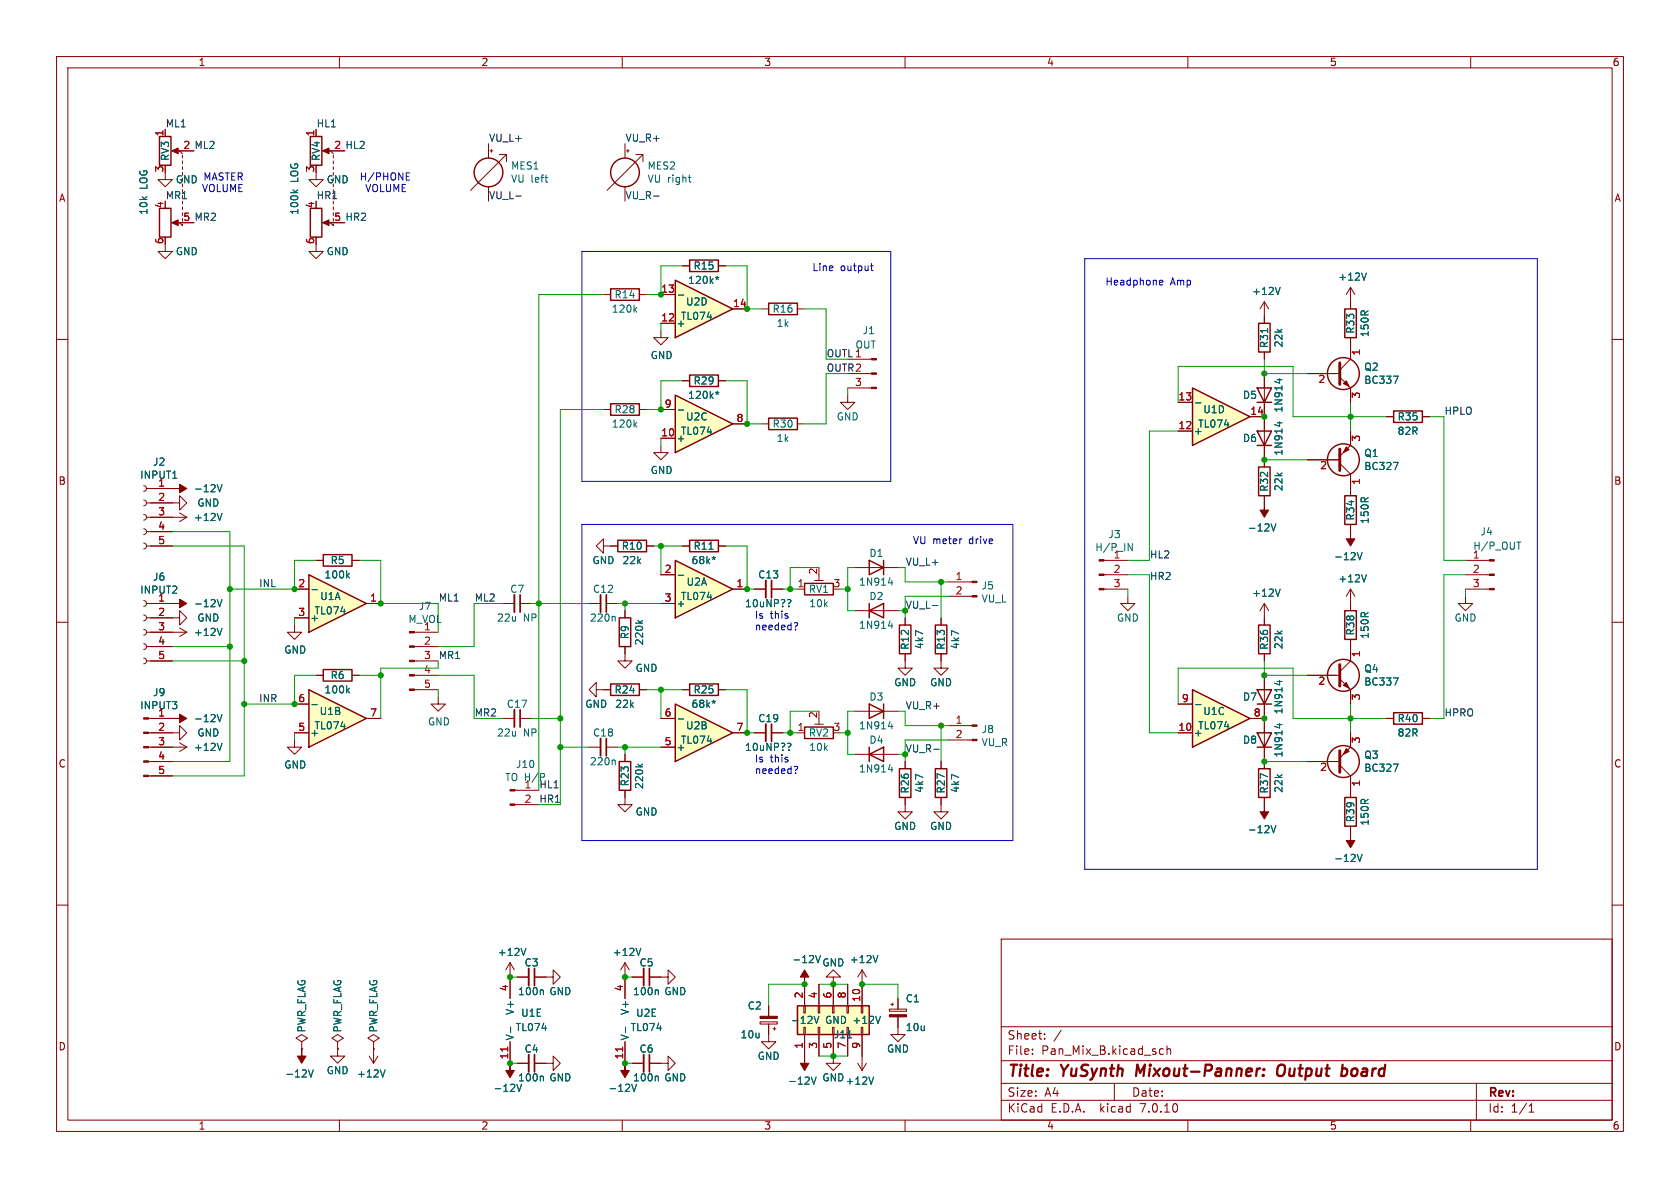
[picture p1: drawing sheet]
<svg xmlns="http://www.w3.org/2000/svg" width="297mm" height="210mm" viewBox="0 0 297 210" stroke-linecap="round" stroke-linejoin="round" font-family="sans-serif">
<g fill="none" stroke="#840000" stroke-width=".18">
<path d="M10 10h277v190h-277zM12 12h273v186h-273zM60 10v2M110 10v2M160 10v2M210 10v2M260 10v2M86.4 25.4v2.5M86.4 33v2.6M86.6 26.7h.5M86.9 26.4v.5M88.3 27.3h1.2v1.3"/>
<path d="M89.5 27.3l-6.3 6.4M110.5 25.4v2.5M110.5 33v2.6M110.7 26.7h.6M111 26.4v.5M112.4 27.3h1.3v1.3M113.7 27.3l-6.4 6.4M10 60h2M285 60h2M30.5 88.9h1.2v-1.3l1.3 1.3-1.3 1.3v-1.3M10 110h2M30.5 109.2h1.2v-1.2l1.3 1.2-1.3 1.3v-1.3"/>
<path d="M55.9 119.4h1.2M62.2 119.4h1.3M141 104.1h1.2M144 102.6h1.5M144.8 101.6v1M285 110h2M223.5 127v7.6M10 160h2M285 160h2M177 166h108v32h-108zM60 198v2M110 198v2"/>
<path d="M160 198v2M177 194.5h108M177 191.5h108M177 187.5h108M177 181.5h108M182.5 186.3v.1M182.5 185.5v.1M184.7 183.6v.1M184.7 182.8v.1M187.6 182.1l-1.3 2M197 191.5v3M205.1 186.3h.6"/>
<path d="M205.1 185.5h.6M206.3 185.5l.2-.1 .4 .1 .1 .9M206.3 184.9v1.5M210 198v2M260 198v2M261 191.5v6.5M270.3 196.6h.9M270.3 195.5l.4-.4v1.5"/>
</g>
<path d="M201.1 188.2l-.3 2M223.3 190l.1 .1-.1 .1M223.3 190l-.1 .1 .1 .1M223.3 190v.2M223.5 189l-.1 .2M223.5 189v.1l-.1 .1M223.5 189l-.2 .1 .1 .1M226.8 188.2a.77 .77 0 0 0-1 .7v.6v.4l.2 .2a.71 .71 0 0 0 1-.2M237.5 188.9l.5 .1 .2 .3-.1 .5-.4 .4" fill="none" stroke="#840000" stroke-width=".4"/>
<g fill="none" stroke="#840000" stroke-width=".25">
<path d="M57.1 118.4h5.1v2h-5.1zM142.2 103.1h5.1v2.1h-5.1zM222.2 129.5h2.6l-1.3 2.6zM222.2 132.1h2.6"/>
<circle cx="86.4" cy="30.5" r="2.54"/>
<circle cx="110.5" cy="30.5" r="2.54"/>
</g>
<path d="M96.3 31.4h.5M96.7 32.2h.1M121.7 31.4h.5M121.9 32.1l.3 .1M61.4 122l.4 .5M61.8 121.7l-.5 .4M225.8 128.1h.8M226.2 127.9v.8" fill="none" stroke="#006464" stroke-width=".18"/>
<path d="M54.6 121.9l10.2 5.1-10.2 5.1z" fill="#ffffc2"/>
<path d="M54.6 121.9l10.2 5.1-10.2 5.1zM142.2 128.5h5.1v2.1h-5.1z" fill="none" stroke="#840000" stroke-width=".25"/>
<g fill="none" stroke="#840000" stroke-width=".18">
<path d="M25.4 116.3l.4 .2 .1 .4-.2 .3-.3 .1M25.4 113.8l.4 .1 .1 .4-.2 .4-.3 .1M25.4 111.3l.4 .1 .1 .4-.2 .3-.3 .2M25.4 108.7l.4 .2 .1 .3-.2 .4-.3 .1M25.4 106.2l.4 .1 .1 .4-.2 .4-.3 .1M25.9 116.8h4.6M25.9 114.3h4.6M25.9 111.8h4.6M25.9 109.2h4.6M25.9 106.7h4.6M52.1 129.5h2.5M52.1 124.5h2.5"/>
<path d="M64.8 127h2.5M141 129.5h1.2M144 128h1.5M144.8 127v1"/>
</g>
<path d="M55.1 124.6h1" fill="none" stroke="#006464" stroke-width=".18"/>
<path d="M119.4 124.5l10.1 5-10.1 5.1z" fill="#ffffc2"/>
<path d="M28.2 24.1h2v5.1h-2zM28.2 36.8h2v5.1h-2zM119.4 124.5l10.1 5-10.1 5.1z" fill="none" stroke="#840000" stroke-width=".25"/>
<g fill="none" stroke="#840000" stroke-width=".18">
<path d="M29.2 22.9v1.2M30.7 26.7h1l.6 .5M30.7 39.4h3.6M31.7 39.4l.6 .5v-.3M32.3 27.4v.5M32.3 28.4v.6M32.3 29.5v.5M32.3 30.5v.5M32.3 35.6v.5M32.3 36.6v.5M116.8 132.1h2.6M116.8 127h2.6"/>
<path d="M129.5 129.5h2.6"/>
</g>
<path d="M119.9 127.1h1" fill="none" stroke="#006464" stroke-width=".18"/>
<g fill="#840000" stroke="#840000" stroke-width=".18">
<path d="M30.4 26.7l1.1-.5v1z"/>
<path d="M30.4 39.4l1.1-.5v1z"/>
</g>
<path d="M119.4 49.5l10.1 5.1-10.1 5.1z" fill="#ffffc2"/>
<path d="M119.4 49.5l10.1 5.1-10.1 5.1zM121.9 66.3h5.1v2h-5.1z" fill="none" stroke="#840000" stroke-width=".25"/>
<path d="M116.8 58.4v1.3h1.3l-1.3 1.3-1.2-1.3h1.2M116.8 57.2h2.6M116.8 52.1h2.6M129.5 54.6h2.6M120.6 67.3h1.3M127 67.3h1.3" fill="none" stroke="#840000" stroke-width=".18"/>
<path d="M119.9 52.2h1M126.5 69.3l.3 .2M126.8 69.2v.3M126.8 69.5l-.2 .2M126.8 69.5l.2 .2M127.1 69.3l-.3 .2" fill="none" stroke="#006464" stroke-width=".18"/>
<path d="M119.4 69.9l10.1 5-10.1 5.1z" fill="#ffffc2"/>
<g fill="none" stroke="#840000" stroke-width=".25">
<path d="M54.9 24.1h2v5.1h-2zM54.9 36.8h2v5.1h-2zM107.9 51.1h5.1v2h-5.1zM121.9 46h5.1v2h-5.1zM135.9 53.6h5.1v2h-5.1zM107.9 71.4h5.1v2h-5.1zM119.4 69.9l10.1 5-10.1 5.1zM135.9 73.9h5.1v2h-5.1zM222.5 110.5h2v5.1h-2zM237.7 108h2.1v5h-2.1zM109.5 134.6h2v5.1h-2zM222.2 121.9h2.6l-1.3 2.6z"/>
<path d="M222.2 124.5h2.6M246.4 126h5.1v2h-5.1z"/>
<circle cx="237.5" cy="119.4" r="2.82"/>
</g>
<g fill="none" stroke="#840000" stroke-width=".18">
<path d="M29.2 30.5v1.3h1.3l-1.3 1.2-1.3-1.2h1.3M55.9 30.5v1.3h1.2l-1.2 1.2-1.3-1.2h1.3M55.9 22.9v1.2M57.4 26.7h1l.5 .5M57.4 39.4h3.6M58.4 39.4l.5 .5v-.3M58.9 27.4v.5M58.9 28.4v.6M58.9 29.5v.5M58.9 30.5v.5M58.9 35.6v.5M58.9 36.6v.5"/>
<path d="M55.9 43.2v1.3h1.2l-1.2 1.2-1.3-1.2h1.3M106.7 52.1h1.2M113 52.1h1.3M120.6 47h1.3M127 47h1.3M134.6 54.6h1.3M141 54.6h1.2M106.7 72.4h1.2M113 72.4h1.3M116.8 78.7v1.3h1.3l-1.3 1.3-1.2-1.3h1.2M116.8 77.5h2.6M116.8 72.4h2.6"/>
<path d="M129.5 74.9h2.6M134.6 74.9h1.3M141 74.9h1.2M149.9 69.9v1.2h1.2l-1.2 1.3-1.3-1.3h1.3M149.9 68.6h4.2M149.9 66h4.2M149.9 63.5h4.2M133.3 104.1h2.1M136.4 104.1h2M199.4 105.4v1.3h1.3l-1.3 1.3-1.3-1.3h1.3M223.5 106.7v3.8M223.5 115.6v1.2"/>
<path d="M223.5 119.4v7.6M223.5 106.7l-.7 1.3M223.5 106.7l.8 1.3M231.1 119.4h5.8M238.8 106.7v1.3M238.8 113v3.8l-1.9 1.9M26.3 129.5h5.4v-1.2l1.3 1.2-1.3 1.3v-1.3M26.3 132.1h6.7M26.3 127h4.2M26.3 137.2h4.2M26.3 134.6h4.2M31.7 131.3l1.3 .8"/>
<path d="M33 132.1l-1.3 .7M104.1 132.1h2.1M107.2 132.1h2M110.5 139.7v2.5h1.3l-1.3 1.3-1.3-1.3h1.3M110.5 133.4v1.2M236.9 120l1.9 1.9v2.6M245.1 127h1.3M251.5 127h1.2"/>
</g>
<g fill="none" stroke="#006464" stroke-width=".18">
<path d="M51.8 33.6l.5 .5M52.6 33.6l-.4 .3M112.2 54.7l.4 .5M112.6 54.3l-.5 .5M126.5 49l.3 .1M126.8 48.8v.3M126.8 49.1l-.2 .3M126.8 49.1l.2 .3M127.1 49l-.3 .1M112.2 75l.4 .5M112.6 74.7l-.5 .4M119.9 72.5h1"/>
<path d="M139.3 106h.3l.2 .2-.3 .5M139.5 107.1v.2M226.3 104.1l-.4 1.3M246.3 119.8h.9l-.6 1.3M38.4 126.3l.4 1.3 .4-1.3M39.2 131.4l-.4 1.3M108.6 134.4l.2 .1v.7M112.8 135.1l.4 .5M113.6 135.1l-.5 .3M225.8 120.5h.8M226.2 120.3v.8"/>
</g>
<path d="M135.4 102.6v3.1M106.2 130.6v3" fill="none" stroke="#840000" stroke-width=".33"/>
<path d="M136.4 102.6v3.1M107.2 130.6v3" fill="none" stroke="#840000" stroke-width=".3"/>
<g fill="#840000" stroke="#840000" stroke-width=".18">
<path d="M154.1 68.5h.8v.2h-.8z"/>
<path d="M154.1 65.9h.8v.3h-.8z"/>
<path d="M154.1 63.4h.8v.2h-.8z"/>
<path d="M57 26.7l1.2-.5v1z"/>
<path d="M57 39.4l1.2-.5v1z"/>
<path d="M30.5 127h1.2v-.8l1.3 .8-1.3 .8v-.8z"/>
<path d="M237.5 121.2l.5-.5 .5 1z"/>
<path d="M25.4 137h.9v.3h-.9z"/>
<path d="M25.4 134.5h.9v.2h-.9z"/>
<path d="M25.4 132h.9v.2h-.9z"/>
<path d="M25.4 129.4h.9v.3h-.9z"/>
<path d="M25.4 126.9h.9v.2h-.9z"/>
</g>
<path d="M236.9 117.5v3.8" fill="none" stroke="#840000" stroke-width=".51"/>
<path d="M210.8 121.9l10.2 5.1-10.2 5.1z" fill="#ffffc2"/>
<g fill="none" stroke="#840000" stroke-width=".25">
<path d="M109.2 95.5h5.1v2h-5.1zM153.7 99.1l2.5 1.2-2.5 1.3zM156.2 99.1v2.5M109.5 109.2h2v5.1h-2zM153.7 108l2.5-1.3v2.5zM153.7 106.7v2.5M159 110.5h2v5.1h-2zM165.4 110.5h2v5.1h-2zM107.9 120.9h5.1v2h-5.1zM153.7 133.4l2.5-1.3v2.5zM153.7 124.5l2.5 1.2-2.5 1.3zM153.7 132.1v2.5"/>
<path d="M156.2 124.5v2.5M159 135.9h2v5.1h-2zM165.4 135.9h2v5.1h-2zM210.8 121.9l10.2 5.1-10.2 5.1zM222.5 135.9h2v5.1h-2zM237.7 141h2.1v5.1h-2.1z"/>
<circle cx="237.5" cy="134.6" r="2.82"/>
</g>
<g fill="none" stroke="#840000" stroke-width=".18">
<path d="M29.2 43.2v1.3h1.3l-1.3 1.2-1.3-1.2h1.3M25.4 96l.4 .2 .1 .3-.2 .4-.3 .1M25.4 93.5l.4 .1 .1 .4-.2 .4-.3 .1M25.4 90.9l.4 .2 .1 .4-.2 .3-.3 .1M25.4 88.4l.4 .1 .1 .4-.2 .4-.3 .1M25.4 85.9l.4 .1 .1 .4-.2 .3-.3 .2M25.9 91.4h7.1M25.9 96.5h4.6M25.9 94h4.6M25.9 88.9h4.6M25.9 86.4h4.6M31.7 90.7l1.3 .7"/>
<path d="M33 91.4l-1.3 .8M107.9 96.5h1.3M114.3 96.5h1.3M73.3 119.4h4.2M73.3 116.8h4.2M73.3 114.3h4.2M73.3 111.8h4.2M88.9 106.7h2M91.9 106.7h2.1M104.1 106.7h2.1M107.2 106.7h2M110.5 114.3v2.5h1.3l-1.3 1.3-1.3-1.3h1.3"/>
<path d="M110.5 108v1.2M151.1 108h7.6M151.1 100.3h7.6M160 115.6v2.5h1.3l-1.3 1.3-1.3-1.3h1.3M160 109.2v1.3M166.4 115.6v2.5h1.2l-1.2 1.3-1.3-1.3h1.3M166.4 109.2v1.3M167.6 105.4h4.3M167.6 102.9h4.3M259.1 105.4v1.3h1.2l-1.2 1.3-1.3-1.3h1.3M52.1 130.8v1.3h1.2l-1.2 1.3-1.3-1.3h1.3M73.3 121.9h4.2"/>
<path d="M77.5 123.2v1.3h1.2l-1.2 1.2-1.3-1.2h1.3M88.9 127h2M91 139.7h4.2M91.9 127h2.1M105.4 121.9v-1.2l-1.3 1.2 1.3 1.3v-1.3h2.5M113 121.9h1.3M151.1 133.4h7.6M151.1 125.7h7.6M160 134.6v1.3M166.4 134.6v1.3M167.6 130.8h4.3M167.6 128.3h4.3"/>
<path d="M208.3 129.5h2.5M208.3 124.5h2.5M221 127h2.5M223.5 134.6v1.3M231.1 134.6h5.8M236.9 135.3l1.9 1.9v3.8M238.8 129.5v2.6l-1.9 1.9M91 142.2h4.2M160 141v2.5h1.3l-1.3 1.3-1.3-1.3h1.3M166.4 141v2.5h1.2l-1.2 1.3-1.3-1.3h1.3M223.5 141v1.2M238.8 146.1v1.2"/>
<path d="M90.2 170.2l-.8 1.3M90.2 170.2v6.3M90.2 170.2l.7 1.3M91.4 172.7h2.1M94.5 172.7h3.3v-1.2l1.3 1.2-1.3 1.3v-1.3M53.3 184.2l1.1-.7-1.1-.6-1 .6 1 .7v1.2M53.3 185.4h.1M59.7 184.2l1-.7-1-.6-1 .6 1 .7v1.2M59.7 185.4h.1M59.7 185.4v1.3h1.3l-1.3 1.3-1.3-1.3h1.3M65.3 186.7l.7 1.3M66 184.2l1.1-.7-1.1-.6-1 .6 1 .7v1.2"/>
<path d="M66 185.4h.1M66 185.4v2.6M66.8 186.7l-.8 1.3M90.2 184.2v3.8M91.4 188h2.1M94.5 188h3.3v-1.3l1.3 1.3-1.3 1.2v-1.2"/>
</g>
<g fill="none" stroke="#006464" stroke-width=".18">
<path d="M30.5 84.6h.8M38.4 85.7l.4 1.2 .4-1.2M39.2 90.7l-.4 1.3M108.6 109l.2 .1v.7M112.8 109.7l.4 .5M113.6 109.7l-.5 .3M157.1 110.6h.7M157.1 103h.7M157.7 102.6v.8M157.7 110.2v.9M96.1 136.8l.2 .2-.2 .3M157.1 136h.7"/>
<path d="M157.1 128.4h.7M157.7 128v.8M157.7 135.6v.9M211.3 124.6h1M246.3 135.1h.9l-.6 1.2M224.7 145.9l.4 1.3 .5-1.3M240 151l.4 1.3 .4-1.3M93 167.6l-.5 1.3M95.9 175l.2 .2v.6M54.5 189.1l.5 1.3 .4-1.3M68.1 189.1l-.4 1.3M90.3 181.6v.9"/>
<path d="M91.4 191.7l.4 1.2 .4-1.2M95.9 190.2l.2 .2v.7"/>
</g>
<g fill="#840000" stroke="#840000" stroke-width=".18">
<path d="M53.3 185.4v1.3h.8l-.8 1.3-.7-1.3h.7z"/>
<path d="M238 132.3l.5 .5-1 .6z"/>
<path d="M223.5 142.2v1.3h.8l-.8 1.3-.7-1.3h.7z"/>
<path d="M238.8 147.3v1.3h.7l-.7 1.3-.8-1.3h.8z"/>
<path d="M90.2 188v1.2h.7l-.7 1.3-.8-1.3h.8z"/>
<path d="M90.2 142.1h.8v.3h-.8z"/>
<path d="M90.2 139.6h.8v.2h-.8z"/>
<path d="M171.9 105.3h.8v.2h-.8z"/>
<path d="M171.9 102.7h.8v.3h-.8z"/>
<path d="M171.9 130.7h.8v.2h-.8z"/>
<path d="M171.9 128.1h.8v.3h-.8z"/>
<path d="M72.4 121.8h.9v.2h-.9z"/>
<path d="M72.4 119.3h.9v.2h-.9z"/>
<path d="M72.4 116.7h.9v.3h-.9z"/>
<path d="M72.4 114.2h.9v.2h-.9z"/>
<path d="M72.4 111.6h.9v.3h-.9z"/>
<path d="M30.5 86.4h1.2v-.8l1.3 .8-1.3 .7v-.7z"/>
</g>
<path d="M236.9 132.7v3.8" fill="none" stroke="#840000" stroke-width=".51"/>
<path d="M90.9 105.2v3M106.2 105.2v3M90.9 125.5v3M93.5 171.2v3M93.5 186.4v3.1" fill="none" stroke="#840000" stroke-width=".33"/>
<path d="M91.9 105.2v3M107.2 105.2v3M91.9 125.5v3M94.5 171.2v3M94.5 186.4v3.1" fill="none" stroke="#840000" stroke-width=".3"/>
<path d="M89.8 185.1v.7" fill="none" stroke="#a90000" stroke-width=".18"/>
<path d="M210.8 68.6l10.2 5.1-10.2 5z" fill="#ffffc2"/>
<g fill="none" stroke="#840000" stroke-width=".25">
<path d="M222.5 57.2h2v5h-2zM237.7 54.6h2.1v5.1h-2.1zM210.8 68.6l10.2 5.1-10.2 5zM222.2 76.2h2.6l-1.3 2.5zM222.2 68.6h2.6l-1.3 2.5zM222.2 78.7h2.6M222.2 71.1h2.6M246.4 72.6h5.1v2.1h-5.1zM57.1 98h5.1v2.1h-5.1zM121.9 95.5h5.1v2h-5.1zM222.5 82.6h2v5h-2zM237.7 87.6h2.1v5.1h-2.1z"/>
<path d="M121.9 120.9h5.1v2h-5.1zM141 177.8h12.7v5.1h-12.7z"/>
<circle cx="237.5" cy="66" r="2.82"/>
<circle cx="237.5" cy="81.3" r="2.82"/>
</g>
<g fill="none" stroke="#840000" stroke-width=".18">
<path d="M223.5 53.3v3.9M223.5 53.3l-.7 1.3M223.5 53.3l.8 1.3M238.8 50.8v3.8M238.8 59.7v3.8l-1.9 1.9M238.8 50.8l-.8 1.3M238.8 50.8l.7 1.3M208.3 76.2h2.5M208.3 71.1h2.5M221 73.7h2.5M223.5 62.2v1.3M223.5 66v16.6"/>
<path d="M231.1 66h5.8M236.9 66.7l1.9 1.9v2.5M238.8 76.2v2.5l-1.9 1.9M245.1 73.7h1.3M251.5 73.7h1.2M55.9 99.1h1.2M62.2 99.1h1.3M106.7 96.5v-1.2l-1.3 1.2 1.3 1.3v-1.3h1.2M120.6 96.5h1.3M127 96.5h1.3M195.2 99.1h4.2M223.5 87.6v1.3"/>
<path d="M231.1 81.3h5.8M236.9 81.9l1.9 1.9v3.8M238.8 92.7v1.3M259.1 99.1h4.2M52.1 110.5v1.3h1.2l-1.2 1.2-1.3-1.2h1.3M195.2 104.1h4.2M195.2 101.6h4.2M238.8 104.1v2.6M238.8 104.1l-.8 1.3M238.8 104.1l.7 1.3M259.1 104.1h4.2M259.1 101.6h4.2"/>
<path d="M120.6 121.9h1.3M127 121.9h1.3M133.3 129.5h2.1M136.4 129.5h2M110.5 170.2v6.3M110.5 170.2l-.8 1.3M110.5 170.2l.8 1.3M111.8 172.7h2M114.8 172.7h3.3v-1.2l1.3 1.2-1.3 1.3v-1.3M135.9 177.8v1.9M142.1 177.8h.3v1.3h-.3zM142.2 174v3.8"/>
<path d="M144.7 177.8h.2v1.3h-.2zM144.8 174v3.8M147.2 177.8h.2v1.3h-.2zM147.3 172.7h1.3l-1.3-1.2-1.3 1.2h1.3v5.1M149.7 177.8h.3v1.3h-.3zM149.9 174v3.8M152.3 177.8h.2v1.3h-.2zM152.4 171.5l-.8 1.2M152.4 171.5v6.3M152.4 171.5l.8 1.2M157.2 178.4h3.1v.4h-3.1zM157.5 177.5h.5"/>
<path d="M157.7 177.3v.5M158.7 179.8v3.1h1.3l-1.3 1.3-1.2-1.3h1.2M158.7 176.5v1.9M110.5 184.2v3.8M111.8 188h2M114.8 188h3.3v-1.3l1.3 1.3-1.3 1.2v-1.2M134.4 180.6h3v.4h-3zM135.9 181v3.2h1.3l-1.3 1.2-1.3-1.2h1.3M136.7 181.9h.5M136.9 181.6v.5M142.1 181.6h.3v1.3h-.3zM142.2 182.9v3.8"/>
<path d="M144.7 181.6h.2v1.3h-.2zM144.8 182.9v3.8M147.2 181.6h.2v1.3h-.2zM147.3 182.9v5.1h1.3l-1.3 1.2-1.3-1.2h1.3M149.7 181.6h.3v1.3h-.3zM149.9 182.9v3.8M151.6 188l.8 1.2M152.3 181.6h.2v1.3h-.2zM152.4 182.9v6.3M153.2 188l-.8 1.2"/>
</g>
<g fill="none" stroke="#006464" stroke-width=".18">
<path d="M224.1 58.1v.7M226.3 50.8l-.4 1.3M241.6 48.3l-.5 1.2M211.3 71.2h1M225.8 74.7h.8M225.8 67.1h.8M226.2 66.9v.8M226.2 74.6v.8M246.3 66.5h.9l-.6 1.3M125.3 97.1h.8M126.5 98.6l-.3 .1 .2 .2M199.4 96.1l.8 1.3v-1.3"/>
<path d="M224.7 92.6l.4 1.3 .5-1.3M240 97.7l.4 1.3 .4-1.3M246.3 81.7h.9l-.6 1.3M268.1 95.8h.8M61.4 101.7l.4 .5M61.8 101.3l-.5 .5M241.6 101.6l-.5 1.3M126.5 124l-.3 .1 .2 .2M139.3 131.4h.3l.2 .2-.3 .5M139.5 132.5v.2M113.3 167.6l-.4 1.3M116.2 175l.2 .2v.6"/>
<path d="M143.9 179.6l.4 1.3 .5-1.3M144.2 168.9l.4 1.3 .4-1.3M155.2 168.9l-.4 1.3M110.6 181.6v.9M111.7 191.7l.4 1.2 .4-1.2M116.2 190.2l.2 .2v.7M143.4 190.4l.5 1.3 .4-1.3M149.9 183.5h.7M154.4 190.4l-.4 1.3"/>
</g>
<g fill="#840000" stroke="#840000" stroke-width=".18">
<path d="M157.2 179.4h3.1v.4h-3.1z"/>
<path d="M110.5 188v1.2h.8l-.8 1.3-.8-1.3h.8z"/>
<path d="M194.3 104h.9v.3h-.9z"/>
<path d="M194.3 101.5h.9v.2h-.9z"/>
<path d="M194.3 98.9h.9v.3h-.9z"/>
<path d="M223.5 88.9v1.3h.8l-.8 1.2-.7-1.2h.7z"/>
<path d="M238 79l.5 .5-1 .5z"/>
<path d="M238.8 94v1.3h.7l-.7 1.2-.8-1.2h.8z"/>
<path d="M263.3 104h.9v.3h-.9z"/>
<path d="M263.3 101.5h.9v.2h-.9z"/>
<path d="M263.3 98.9h.9v.3h-.9z"/>
<path d="M237.5 67.8l.5-.5 .5 1z"/>
<path d="M134.4 179.7h3v.3h-3z"/>
<path d="M142.2 171.5l.8 1.2h-.8v1.3v-1.3h-.7z"/>
<path d="M142.2 186.7v1.3h.8l-.8 1.2-.7-1.2h.7z"/>
</g>
<path d="M135.4 128v3.1M113.8 171.2v3M113.8 186.4v3.1" fill="none" stroke="#840000" stroke-width=".33"/>
<path d="M136.4 128v3.1M114.8 171.2v3M114.8 186.4v3.1" fill="none" stroke="#840000" stroke-width=".3"/>
<path d="M236.9 79.4v3.8M236.9 64.1v3.8" fill="none" stroke="#840000" stroke-width=".51"/>
<path d="M110.1 185.1v.7" fill="none" stroke="#a90000" stroke-width=".18"/>
<path d="M141 177.8h12.7v5.1h-12.7z" fill="#ffffc2" stroke="#ffffc2" stroke-width=".18"/>
<path d="M119.4 99.1l10.1 5-10.1 5.1z" fill="#ffffc2"/>
<path d="M119.4 99.1l10.1 5-10.1 5.1z" fill="none" stroke="#840000" stroke-width=".25"/>
<path d="M116.8 101.6h2.6M116.8 106.7h2.6M129.5 104.1h2.6" fill="none" stroke="#840000" stroke-width=".18"/>
<path d="M119.9 101.7h1" fill="none" stroke="#006464" stroke-width=".18"/>
<path d="M54.6 101.6l10.2 5.1-10.2 5.1z" fill="#ffffc2"/>
<path d="M54.6 101.6l10.2 5.1-10.2 5.1z" fill="none" stroke="#840000" stroke-width=".25"/>
<g fill="none" stroke="#840000" stroke-width=".18">
<path d="M29.2 22.9v1.2M31.7 39.4h2.6M55.9 22.9v1.2M58.4 39.4h2.6M116.8 57.2h2.6M116.8 52.1h2.6M120.6 47h1.3M127 47h1.3M129.5 54.6h2.6M223.5 55.9v1.3M238.8 53.3v1.3M238.8 59.7v3.8"/>
<path d="M116.8 77.5h2.6M116.8 72.4h2.6M120.6 67.3h1.3M127 67.3h1.3M129.5 74.9h2.6M208.3 76.2h2.5M208.3 71.1h2.5M221 73.7h2.5M223.5 62.2v1.3M223.5 66v2.6M223.5 71.1v5.1M223.5 78.7v3.9"/>
<path d="M231.1 66h5.1M238.8 68.6v2.5M238.8 76.2v2.5M245.1 73.7h1.3M251.5 73.7h1.2M26.7 96.5h3.8M26.7 86.4h3.8M26.7 88.9h3.8M26.7 91.4h3.8M26.7 94h3.8M55.9 99.1h1.2M62.2 99.1h1.3"/>
<path d="M107.9 96.5h1.3M114.3 96.5h1.3M120.6 96.5h1.3M127 96.5h1.3M223.5 87.6v1.3M231.1 81.3h5.8M238.8 83.8v3.8M238.8 92.7v1.3M26.7 106.7h3.8M26.7 109.2h3.8M26.7 111.8h6.3M26.7 114.3h3.8"/>
<path d="M26.7 116.8h3.8M31.7 111l1.3 .8M33 111.8l-1.3 .7M52.1 104.1h2.5M52.1 109.2h2.5M55.9 119.4h1.2M62.2 119.4h1.3M64.8 106.7h2.5M110.5 108v1.2M110.5 114.3v1.3M116.8 106.7h2.6M116.8 101.6h2.6"/>
<path d="M129.5 104.1h2.6M133.3 104.1h2.1M136.4 104.1h2M160 109.2v1.3M160 115.6v1.2M166.4 109.2v1.3M166.4 115.6v1.2M223.5 109.2v1.3M223.5 115.6v1.2M223.5 119.4v2.5M231.1 119.4h5.1M238.8 106.7v1.3"/>
<path d="M238.8 113v3.8M26.7 127h3.8M26.7 129.5h3.8M26.7 134.6h3.8M26.7 132.1h3.8M26.7 137.2h3.8M52.1 129.5h2.5M52.1 124.5h2.5M64.8 127h2.5M106.7 121.9h1.2M110.5 133.4v1.2M110.5 139.7v1.3"/>
<path d="M113 121.9h1.3M116.8 127h2.6M116.8 132.1h2.6M120.6 121.9h1.3M127 121.9h1.3M129.5 129.5h2.6M133.3 129.5h2.1M136.4 129.5h2M160 134.6v1.3M166.4 134.6v1.3M208.3 129.5h2.5M208.3 124.5h2.5"/>
<path d="M221 127h2.5M223.5 124.5v5M223.5 132.1v3.8M231.1 134.6h5.8M238.8 121.9v2.6M238.8 129.5v2.6M238.8 137.2v3.8M245.1 127h1.3M251.5 127h1.2M160 141v1.2M166.4 141v1.2M223.5 141v1.2"/>
<path d="M238.8 146.1v1.2M90.2 172.7v3.8M91.4 172.7h2.1M94.5 172.7h2M110.5 172.7v3.8M111.8 172.7h2M114.8 172.7h2M135.9 177.8v1.9M142.2 174v3.8M144.8 174v3.8M147.3 174v3.8M149.9 174v3.8"/>
<path d="M152.4 174v3.8M158.7 176.5v1.9M158.7 179.8v1.8M53.3 185.4h.1M59.7 185.4h.1M66 185.4h.1M90.2 184.2v3.8M91.4 188h2.1M94.5 188h2M110.5 184.2v3.8M111.8 188h2M114.8 188h2"/>
<path d="M135.9 181v1.9M142.2 182.9v3.8M144.8 182.9v3.8M147.3 182.9v3.8M149.9 182.9v3.8M152.4 182.9v3.8"/>
</g>
<g fill="none" stroke="#006464" stroke-width=".18">
<path d="M51.8 33.6l.5 .5M52.6 33.6l-.4 .3M119.9 52.2h1M126.5 49l.3 .1M126.8 48.8v.3M126.8 49.1l-.2 .3M126.8 49.1l.2 .3M127.1 49l-.3 .1M224.1 58.1v.7M226.3 50.8l-.4 1.3M241.6 48.3l-.5 1.2M119.9 72.5h1"/>
<path d="M126.5 69.3l.3 .2M126.8 69.2v.3M126.8 69.5l-.2 .2M126.8 69.5l.2 .2M127.1 69.3l-.3 .2M211.3 71.2h1M225.8 74.7h.8M225.8 67.1h.8M226.2 66.9v.8M226.2 74.6v.8M246.3 66.5h.9l-.6 1.3M30.5 84.6h.8"/>
<path d="M38.4 85.7l.4 1.2 .4-1.2M39.2 90.7l-.4 1.3M125.3 97.1h.8M126.5 98.6l-.3 .1 .2 .2M224.7 92.6l.4 1.3 .5-1.3M240 97.7l.4 1.3 .4-1.3M246.3 81.7h.9l-.6 1.3M38.4 106l.4 1.3 .4-1.3M39.2 111.1l-.4 1.2M55.1 104.2h1M61.4 101.7l.4 .5M61.8 101.3l-.5 .5"/>
<path d="M112.8 109.7l.4 .5M113.6 109.7l-.5 .3M119.9 101.7h1M139.3 106h.3l.2 .2-.3 .5M139.5 107.1v.2M226.3 104.1l-.4 1.3M241.6 101.6l-.5 1.3M246.3 119.8h.9l-.6 1.3M38.4 126.3l.4 1.3 .4-1.3M39.2 131.4l-.4 1.3M55.1 124.6h1M61.4 122l.4 .5"/>
<path d="M61.8 121.7l-.5 .4M112.8 135.1l.4 .5M113.6 135.1l-.5 .3M119.9 127.1h1M126.5 124l-.3 .1 .2 .2M139.3 131.4h.3l.2 .2-.3 .5M139.5 132.5v.2M211.3 124.6h1M225.8 120.5h.8M225.8 128.1h.8M226.2 120.3v.8M226.2 127.9v.8"/>
<path d="M246.3 135.1h.9l-.6 1.2M224.7 145.9l.4 1.3 .5-1.3M240 151l.4 1.3 .4-1.3M93 167.6l-.5 1.3M95.9 175l.2 .2v.6M113.3 167.6l-.4 1.3M116.2 175l.2 .2v.6M143.9 179.6l.4 1.3 .5-1.3M144.2 168.9l.4 1.3 .4-1.3M155.2 168.9l-.4 1.3M54.5 189.1l.5 1.3 .4-1.3M68.1 189.1l-.4 1.3"/>
<path d="M90.3 181.6v.9M91.4 191.7l.4 1.2 .4-1.2M95.9 190.2l.2 .2v.7M110.6 181.6v.9M111.7 191.7l.4 1.2 .4-1.2M116.2 190.2l.2 .2v.7M143.4 190.4l.5 1.3 .4-1.3M149.9 183.5h.7M154.4 190.4l-.4 1.3"/>
</g>
<path d="M30.5 106.7h1.2v-.8l1.3 .8-1.3 .7v-.7z" fill="#840000" stroke="#840000" stroke-width=".18"/>
<path d="M91.2 34.7h.9M115.5 34.7h1M164.8 107h1M165.1 132.4h.9" fill="none" stroke="#0f0f0f" stroke-width=".18"/>
<g fill="none" stroke="#0000c2" stroke-width=".18">
<path d="M71.8 31.2h.4M71.8 31.8h.6M71.8 30.6h.6M102.9 44.5h54.6v40.6h-54.6zM153.9 47h.5M154.1 46.6v1.1l.3 .1M191.8 45.7h80v108h-80zM205 50.2l.2 .2 .3-.1M205 49.7l.2-.2h.2l.2 .2v.1l-.6 .2M102.9 92.7h76.2v55.9h-76.2zM169.9 95.3h.1M140.5 110.1h.3l.2 .2-.1 .2-.2 .2"/>
<path d="M140.5 135.5h.3l.2 .2-.1 .2-.2 .2"/>
</g>
<g fill="none" stroke="#009600" stroke-width=".18">
<path d="M106.7 52.1h-11.5v87.6M116.8 57.2v1.2M120.6 47h-3.8v5.1h-2.5M128.3 47h3.8v7.6h2.5M142.2 54.6h3.8v8.9h3.9M106.7 72.4h-7.6v69.8h-3.9M116.8 77.5v1.2M120.6 67.3h-3.8v5.1h-2.5M128.3 67.3h3.8v7.6h2.5M149.9 66h-3.9v8.9h-3.8M149.9 68.6v1.3M208.3 76.2h-5.1v22.9h-3.8"/>
<path d="M208.3 71.1v-6.3h20.3v8.9h16.5M223.5 63.5v2.5h7.6M238.8 71.1v5.1M252.7 73.7h2.6v25.4h3.8M30.5 96.5h12.7v40.7h-12.7M30.5 94h10.1v40.6h-10.1M55.9 99.1h-3.8v5h-11.5M63.5 99.1h3.8v7.6h10.2v5.1M115.6 96.5h5M116.8 96.5v5.1M128.3 96.5h3.8v7.6h1.2M223.5 81.3h7.6"/>
<path d="M30.5 114.3h10.1M30.5 116.8h12.7M52.1 109.2v1.3M55.9 119.4h-3.8v5.1h-8.9M63.5 119.4h3.8M77.5 116.8v1.3h-10.2v8.9M77.5 119.4h6.3v7.6h5.1M88.9 106.7h-5.1v7.6h-6.3M94 106.7h10.1M109.2 106.7h7.6M110.5 106.7v1.3M138.4 104.1h2.6"/>
<path d="M144.8 100.3h-5.1v3.8M148.6 104.1h1.3M151.1 100.3h-1.2v7.7h1.2M158.7 100.3h1.3v2.6h7.6M158.7 108h1.3M166.4 102.9v6.3M167.6 105.4h-7.6v3.8M199.4 101.6h3.8v27.9h5.1M199.4 104.1v1.3M223.5 116.8v2.6h7.6M259.1 101.6h-3.8v25.4h-2.6M259.1 104.1v1.3"/>
<path d="M52.1 129.5v1.3M77.5 121.9v1.3M94 127h5.1M99.1 132.1h5M109.2 132.1h7.6M110.5 132.1v1.3M114.3 121.9h6.3M116.8 121.9v5.1M128.3 121.9h3.8v7.6h1.2M138.4 129.5h2.6M144.8 125.7h-5.1v3.8M148.6 129.5h1.3"/>
<path d="M151.1 125.7h-1.2v7.7h1.2M158.7 125.7h1.3v2.6h7.6M158.7 133.4h1.3M166.4 128.3v6.3M167.6 130.8h-7.6v3.8M208.3 124.5v-6.4h20.3v8.9h16.5M223.5 134.6h7.6M238.8 124.5v5M90.2 172.7h1.2M110.5 172.7h1.3M142.2 174h-6.3v3.8M144.8 174h5.1"/>
<path d="M152.4 174h6.3v2.5M90.2 188h1.2M110.5 188h1.3M144.8 186.7h5.1"/>
</g>
<path d="M89.8 185.1v.7M110.1 185.1v.7" fill="none" stroke="#a90000" stroke-width=".18"/>
<g fill="#009600" stroke="#009600" stroke-width=".18">
<circle cx="132.1" cy="104.1" r=".46"/>
<circle cx="110.5" cy="106.7" r=".46"/>
<circle cx="116.8" cy="96.5" r=".46"/>
<circle cx="132.1" cy="74.9" r=".46"/>
<circle cx="223.5" cy="119.4" r=".46"/>
<circle cx="238.8" cy="127" r=".46"/>
<circle cx="223.5" cy="127" r=".46"/>
<circle cx="223.5" cy="134.6" r=".46"/>
<circle cx="166.4" cy="128.3" r=".46"/>
<circle cx="223.5" cy="81.3" r=".46"/>
<circle cx="223.5" cy="66" r=".46"/>
<circle cx="223.5" cy="73.7" r=".46"/>
<circle cx="238.8" cy="73.7" r=".46"/>
<circle cx="166.4" cy="102.9" r=".46"/>
<circle cx="149.9" cy="129.5" r=".46"/>
<circle cx="149.9" cy="104.1" r=".46"/>
<circle cx="110.5" cy="132.1" r=".46"/>
<circle cx="139.7" cy="104.1" r=".46"/>
<circle cx="139.7" cy="129.5" r=".46"/>
<circle cx="132.1" cy="129.5" r=".46"/>
<circle cx="116.8" cy="121.9" r=".46"/>
<circle cx="116.8" cy="72.4" r=".46"/>
<circle cx="116.8" cy="52.1" r=".46"/>
<circle cx="132.1" cy="54.6" r=".46"/>
<circle cx="43.2" cy="116.8" r=".46"/>
<circle cx="43.2" cy="124.5" r=".46"/>
<circle cx="40.6" cy="104.1" r=".46"/>
<circle cx="40.6" cy="114.3" r=".46"/>
<circle cx="52.1" cy="104.1" r=".46"/>
<circle cx="67.3" cy="106.7" r=".46"/>
<circle cx="147.3" cy="186.7" r=".46"/>
<circle cx="110.5" cy="172.7" r=".46"/>
<circle cx="147.3" cy="174" r=".46"/>
<circle cx="142.2" cy="174" r=".46"/>
<circle cx="110.5" cy="188" r=".46"/>
<circle cx="152.4" cy="174" r=".46"/>
<circle cx="67.3" cy="119.4" r=".46"/>
<circle cx="52.1" cy="124.5" r=".46"/>
<circle cx="95.2" cy="106.7" r=".46"/>
<circle cx="99.1" cy="127" r=".46"/>
<circle cx="99.1" cy="132.1" r=".46"/>
<circle cx="90.2" cy="172.7" r=".46"/>
<circle cx="90.2" cy="188" r=".46"/>
</g>
<g font-size="2.8" fill="#840000">
<text x="178" y="190.9">Title:</text>
<text x="187.7" y="190.9">YuSynth</text>
<text x="201.7" y="190.9">Mixout-Panner:</text>
<text x="227.4" y="190.9">Output</text>
<text x="239.6" y="190.9">board</text>
</g>
<g font-size="2.1" fill="#840000">
<text x="178" y="184">Sheet:</text>
<text x="178" y="186.7">File:</text>
<text x="184.1" y="186.7">Pan_Mix_B.kicad_sch</text>
<text x="178" y="196.9">KiCad</text>
<text x="178" y="194.1">Size:</text>
<text x="184.7" y="194.1">A4</text>
<text x="185.7" y="196.9">E.D.A.</text>
<text x="194.6" y="196.9">kicad</text>
<text x="200" y="194.1">Date:</text>
<text x="201.8" y="196.9">7.0.10</text>
<text x="263" y="194.3">Rev:</text>
<text x="263" y="196.9">Id:</text>
<text x="267.1" y="196.9">1/1</text>
</g>
<g font-size="1.8" fill="#840000">
<text x="35" y="11.9">1</text>
<text x="85" y="11.9">2</text>
<text x="135" y="11.9">3</text>
<text x="185" y="11.9">4</text>
<text x="235" y="11.9">5</text>
<text x="285" y="11.9">6</text>
<text x="32.3" y="26.4">2 ML2</text>
<text x="59" y="26.4">2 HL2</text>
<text x="10.3" y="35.9">A</text>
<text x="285.3" y="35.9">A</text>
<text x="10.3" y="85.9">B</text>
<text x="285.3" y="85.9">B</text>
<text x="10.3" y="135.9">C</text>
<text x="285.3" y="135.9">C</text>
<text x="10.3" y="185.9">D</text>
<text x="285.3" y="185.9">D</text>
<text x="35" y="199.9">1</text>
<text x="85" y="199.9">2</text>
<text x="135" y="199.9">3</text>
<text x="185" y="199.9">4</text>
<text x="235" y="199.9">5</text>
<text x="285" y="199.9">6</text>
</g>
<g font-size="1.8" fill="#0f0f0f">
<text x="29.2" y="22.6">ML1</text>
<text x="55.9" y="22.6">HL1</text>
<text x="86.4" y="25.1">VU_L+</text>
<text x="110.5" y="25.1">VU_R+</text>
<text x="29.2" y="35.3">MR1</text>
<text x="55.9" y="35.3">HR1</text>
<text x="86.4" y="35.3">VU_L-</text>
<text x="110.5" y="35.3">VU_R-</text>
<text x="32.3" y="39.1">5 MR2</text>
<text x="59" y="39.1">5 HR2</text>
<text x="146" y="63.2">OUTL1</text>
<text x="146" y="65.8">OUTR2</text>
<text x="255.3" y="73.4">HPLO</text>
<text x="160" y="100.1">VU_L+</text>
<text x="203.2" y="98.8">HL2</text>
<text x="45.7" y="103.9">INL</text>
<text x="77.5" y="106.4">ML1</text>
<text x="83.8" y="106.4">ML2</text>
<text x="203.2" y="102.6">HR2</text>
<text x="77.5" y="116.6">MR1</text>
<text x="45.7" y="124.2">INR</text>
<text x="160" y="125.5">VU_R+</text>
<text x="83.8" y="126.7">MR2</text>
<text x="255.3" y="126.7">HPRO</text>
<text x="95.2" y="142">HR1</text>
<text x="95.2" y="139.4">HL1</text>
</g>
<g font-size="1.8" fill="#a90000">
<text x="29" y="24.2" transform="rotate(-90 29 24.2)">1</text>
<text x="32.3" y="26.4">2</text>
<text x="55.6" y="24.2" transform="rotate(-90 55.6 24.2)">1</text>
<text x="59" y="26.4">2</text>
<text x="29" y="30.6" transform="rotate(-90 29 30.6)">3</text>
<text x="55.6" y="30.6" transform="rotate(-90 55.6 30.6)">3</text>
<text x="29" y="36.9" transform="rotate(-90 29 36.9)">4</text>
<text x="32.3" y="39.1">5</text>
<text x="55.6" y="36.9" transform="rotate(-90 55.6 36.9)">4</text>
<text x="59" y="39.1">5</text>
<text x="29" y="43.3" transform="rotate(-90 29 43.3)">6</text>
<text x="55.6" y="43.3" transform="rotate(-90 55.6 43.3)">6</text>
<text x="116.8" y="51.8">13</text>
<text x="116.8" y="56.9">12</text>
<text x="129.5" y="54.4">14</text>
<text x="240.7" y="62.9" transform="rotate(-90 240.7 62.9)">1</text>
<text x="151.1" y="68.3">3</text>
<text x="208.2" y="70.9">13</text>
<text x="233" y="68">2</text>
<text x="240.7" y="70.6" transform="rotate(-90 240.7 70.6)">3</text>
<text x="116.8" y="77.2">10</text>
<text x="117.4" y="72.1">9</text>
<text x="130.1" y="74.7">8</text>
<text x="208.2" y="75.9">12</text>
<text x="220.9" y="73.4">14</text>
<text x="233.3" y="83.3">2</text>
<text x="240.7" y="78.2" transform="rotate(-90 240.7 78.2)">3</text>
<text x="27.9" y="86.1">1</text>
<text x="27.9" y="88.6">2</text>
<text x="240.7" y="85.8" transform="rotate(-90 240.7 85.8)">1</text>
<text x="27.9" y="91.2">3</text>
<text x="27.9" y="93.7">4</text>
<text x="27.9" y="96.3">5</text>
<text x="117.4" y="101.3">2</text>
<text x="144.5" y="101.7" transform="rotate(-90 144.5 101.7)">2</text>
<text x="196.8" y="98.8">1</text>
<text x="196.8" y="101.3">2</text>
<text x="260.3" y="98.8">1</text>
<text x="260.3" y="101.3">2</text>
<text x="27.9" y="106.4">1</text>
<text x="52.6" y="103.9">2</text>
<text x="65.3" y="106.4">1</text>
<text x="117.4" y="106.4">3</text>
<text x="130.1" y="103.9">1</text>
<text x="140.9" y="103.9">1</text>
<text x="147.2" y="103.9">3</text>
<text x="168.8" y="102.6">1</text>
<text x="168.8" y="105.2">2</text>
<text x="196.8" y="103.9">3</text>
<text x="260.3" y="103.9">3</text>
<text x="27.9" y="109">2</text>
<text x="27.9" y="111.5">3</text>
<text x="52.6" y="109">3</text>
<text x="74.9" y="111.5">1</text>
<text x="27.9" y="114">4</text>
<text x="27.9" y="116.6">5</text>
<text x="74.9" y="114">2</text>
<text x="74.9" y="116.6">3</text>
<text x="74.9" y="119.1">4</text>
<text x="240.7" y="116.3" transform="rotate(-90 240.7 116.3)">1</text>
<text x="52.6" y="124.2">6</text>
<text x="74.9" y="121.7">5</text>
<text x="208.8" y="124.2">9</text>
<text x="233" y="121.4">2</text>
<text x="240.7" y="123.9" transform="rotate(-90 240.7 123.9)">3</text>
<text x="27.9" y="126.7">1</text>
<text x="27.9" y="129.3">2</text>
<text x="27.9" y="131.8">3</text>
<text x="52.6" y="129.3">5</text>
<text x="65.3" y="126.7">7</text>
<text x="117.4" y="131.8">5</text>
<text x="117.4" y="126.7">6</text>
<text x="130.1" y="129.3">7</text>
<text x="140.9" y="129.3">1</text>
<text x="144.5" y="127.1" transform="rotate(-90 144.5 127.1)">2</text>
<text x="147.2" y="129.3">3</text>
<text x="168.8" y="128">1</text>
<text x="168.8" y="130.6">2</text>
<text x="208.2" y="129.3">10</text>
<text x="221.5" y="126.7">8</text>
<text x="240.7" y="131.5" transform="rotate(-90 240.7 131.5)">3</text>
<text x="27.9" y="134.4">4</text>
<text x="27.9" y="136.9">5</text>
<text x="233.3" y="136.6">2</text>
<text x="92.6" y="139.4">1</text>
<text x="92.6" y="142">2</text>
<text x="240.7" y="139.1" transform="rotate(-90 240.7 139.1)">1</text>
<text x="89.9" y="175.3" transform="rotate(-90 89.9 175.3)">4</text>
<text x="110.2" y="175.3" transform="rotate(-90 110.2 175.3)">4</text>
<text x="142" y="176.6" transform="rotate(-90 142 176.6)">2</text>
<text x="144.5" y="176.6" transform="rotate(-90 144.5 176.6)">4</text>
<text x="147.1" y="176.6" transform="rotate(-90 147.1 176.6)">6</text>
<text x="149.6" y="176.6" transform="rotate(-90 149.6 176.6)">8</text>
<text x="152.1" y="177.2" transform="rotate(-90 152.1 177.2)">10</text>
<text x="142" y="185.5" transform="rotate(-90 142 185.5)">1</text>
<text x="144.5" y="185.5" transform="rotate(-90 144.5 185.5)">3</text>
<text x="147.1" y="185.5" transform="rotate(-90 147.1 185.5)">5</text>
<text x="149.6" y="185.5" transform="rotate(-90 149.6 185.5)">7</text>
<text x="152.1" y="185.5" transform="rotate(-90 152.1 185.5)">9</text>
<text x="89.9" y="187.4" transform="rotate(-90 89.9 187.4)">11</text>
<text x="110.2" y="187.4" transform="rotate(-90 110.2 187.4)">11</text>
</g>
<g font-size="1.8" fill="#006464">
<text x="30.1" y="28.6" transform="rotate(-90 30.1 28.6)">RV3</text>
<text x="56.7" y="28.6" transform="rotate(-90 56.7 28.6)">RV4</text>
<text x="26.3" y="33.5" transform="rotate(-90 26.3 33.5)">LOG</text>
<text x="31" y="32.6">GND</text>
<text x="52.9" y="32.3" transform="rotate(-90 52.9 32.3)">LOG</text>
<text x="57.7" y="32.6">GND</text>
<text x="90.3" y="32.5">VU left</text>
<text x="90.3" y="30.2">MES1</text>
<text x="114.4" y="30.2">MES2</text>
<text x="114.4" y="32.5">VU right</text>
<text x="26.3" y="38.1" transform="rotate(-90 26.3 38.1)">10k</text>
<text x="52.9" y="38.1" transform="rotate(-90 52.9 38.1)">100k</text>
<text x="31" y="45.3">GND</text>
<text x="57.7" y="45.3">GND</text>
<text x="122.5" y="47.9">R15</text>
<text x="108.5" y="52.9">R14</text>
<text x="121.5" y="50.4">120k*</text>
<text x="221.3" y="52.3">+12V</text>
<text x="236.5" y="49.8">+12V</text>
<text x="108.1" y="55.5">120k</text>
<text x="119.5" y="58">+</text>
<text x="120.3" y="56.7">TL074</text>
<text x="121.2" y="54.2">U2D</text>
<text x="136.5" y="55.5">R16</text>
<text x="137.2" y="58">1k</text>
<text x="152.4" y="59.3">J1</text>
<text x="239.6" y="59.1" transform="rotate(-90 239.6 59.1)">R33</text>
<text x="242.2" y="59.7" transform="rotate(-90 242.2 59.7)">150R</text>
<text x="114.9" y="63.7">GND</text>
<text x="151.1" y="61.8">OUT</text>
<text x="224.4" y="61.6" transform="rotate(-90 224.4 61.6)">R31</text>
<text x="226.9" y="61.5" transform="rotate(-90 226.9 61.5)">22k</text>
<text x="241.1" y="65.7">Q2</text>
<text x="121.5" y="70.7">120k*</text>
<text x="122.5" y="68.2">R29</text>
<text x="219.6" y="70.7">D5</text>
<text x="241.1" y="68">BC337</text>
<text x="108.1" y="75.8">120k</text>
<text x="108.5" y="73.3">R28</text>
<text x="120.3" y="77.1">TL074</text>
<text x="121.2" y="74.5">U2C</text>
<text x="136.5" y="75.8">R30</text>
<text x="147.8" y="74.5">GND</text>
<text x="210.9" y="77.1">+</text>
<text x="211.7" y="75.8">TL074</text>
<text x="212.6" y="73.3">U1D</text>
<text x="226.9" y="73" transform="rotate(-90 226.9 73)">1N914</text>
<text x="247" y="74.5">R35</text>
<text x="247" y="77.1">82R</text>
<text x="27" y="82.5">J2</text>
<text x="114.9" y="84">GND</text>
<text x="119.5" y="78.3">+</text>
<text x="137.2" y="78.3">1k</text>
<text x="219.6" y="78.3">D6</text>
<text x="226.9" y="80.7" transform="rotate(-90 226.9 80.7)">1N914</text>
<text x="241.1" y="83.3">BC327</text>
<text x="241.1" y="81">Q1</text>
<text x="24.7" y="84.8">INPUT1</text>
<text x="34.2" y="87.2">-12V</text>
<text x="34.8" y="89.8">GND</text>
<text x="224.4" y="87" transform="rotate(-90 224.4 87)">R32</text>
<text x="226.9" y="86.9" transform="rotate(-90 226.9 86.9)">22k</text>
<text x="34.2" y="92.3">+12V</text>
<text x="195.9" y="95.3">J3</text>
<text x="220.5" y="94.2">-12V</text>
<text x="239.6" y="92.1" transform="rotate(-90 239.6 92.1)">R34</text>
<text x="242.2" y="92.7" transform="rotate(-90 242.2 92.7)">150R</text>
<text x="261.6" y="94.8">J4</text>
<text x="58.3" y="99.9">R5</text>
<text x="104.6" y="99.9">GND</text>
<text x="109.8" y="97.4">R10</text>
<text x="109.9" y="99.9">22k</text>
<text x="122.2" y="99.9">68k*</text>
<text x="122.5" y="97.4">R11</text>
<text x="153.6" y="98.7">D1</text>
<text x="193.5" y="97.6">H/P_IN</text>
<text x="235.7" y="99.2">-12V</text>
<text x="260.4" y="97.4">H/P_OUT</text>
<text x="24.7" y="105.2">INPUT2</text>
<text x="27" y="102.8">J6</text>
<text x="34.2" y="107.5">-12V</text>
<text x="56.5" y="106.3">U1A</text>
<text x="57.3" y="102.5">100k</text>
<text x="90.1" y="105">C7</text>
<text x="104.7" y="105">C12</text>
<text x="119.5" y="107.5">+</text>
<text x="120.3" y="106.3">TL074</text>
<text x="121.3" y="103.7">U2A</text>
<text x="131.6" y="107.5">10uNP??</text>
<text x="133.9" y="102.5">C13</text>
<text x="142.9" y="105">RV1</text>
<text x="143" y="107.5">10k</text>
<text x="151.8" y="103.7">1N914</text>
<text x="153.6" y="106.3">D2</text>
<text x="173.4" y="104.4">J5</text>
<text x="173.4" y="106.7">VU_L</text>
<text x="221.3" y="105.7">+12V</text>
<text x="236.5" y="103.1">+12V</text>
<text x="34.2" y="112.6">+12V</text>
<text x="34.8" y="110.1">GND</text>
<text x="54.7" y="110.1">+</text>
<text x="55.5" y="108.8">TL074</text>
<text x="72.1" y="110.3">M_VOL</text>
<text x="73.9" y="108">J7</text>
<text x="87.8" y="110.1">22u</text>
<text x="92.5" y="110.1">NP</text>
<text x="104.2" y="110.1">220n</text>
<text x="111.4" y="113.1" transform="rotate(-90 111.4 113.1)">R9</text>
<text x="151.8" y="111.4">1N914</text>
<text x="197.4" y="110.1">GND</text>
<text x="239.6" y="112.4" transform="rotate(-90 239.6 112.4)">R38</text>
<text x="242.2" y="113" transform="rotate(-90 242.2 113)">150R</text>
<text x="257" y="110.1">GND</text>
<text x="50.2" y="115.7">GND</text>
<text x="112.3" y="119">GND</text>
<text x="113.9" y="114.2" transform="rotate(-90 113.9 114.2)">220k</text>
<text x="160.9" y="115" transform="rotate(-90 160.9 115)">R12</text>
<text x="163.4" y="114.9" transform="rotate(-90 163.4 114.9)">4k7</text>
<text x="167.2" y="115" transform="rotate(-90 167.2 115)">R13</text>
<text x="169.8" y="114.9" transform="rotate(-90 169.8 114.9)">4k7</text>
<text x="224.4" y="115" transform="rotate(-90 224.4 115)">R36</text>
<text x="226.9" y="114.9" transform="rotate(-90 226.9 114.9)">22k</text>
<text x="241.1" y="119.1">Q4</text>
<text x="24.7" y="125.6">INPUT3</text>
<text x="27" y="123.3">J9</text>
<text x="57.3" y="122.8">100k</text>
<text x="58.3" y="120.2">R6</text>
<text x="89.5" y="125.3">C17</text>
<text x="103.4" y="125.3">GND</text>
<text x="108.5" y="122.8">R24</text>
<text x="108.7" y="125.3">22k</text>
<text x="122.2" y="125.3">68k*</text>
<text x="122.5" y="122.8">R25</text>
<text x="153.6" y="124.1">D3</text>
<text x="158" y="121.5">GND</text>
<text x="164.3" y="121.5">GND</text>
<text x="219.6" y="124.1">D7</text>
<text x="241.1" y="121.4">BC337</text>
<text x="34.2" y="127.9">-12V</text>
<text x="34.8" y="130.4">GND</text>
<text x="54.7" y="130.4">+</text>
<text x="55.5" y="129.1">TL074</text>
<text x="56.4" y="126.6">U1B</text>
<text x="75.6" y="128.4">GND</text>
<text x="87.8" y="130.4">22u</text>
<text x="92.5" y="130.4">NP</text>
<text x="104.7" y="130.4">C18</text>
<text x="120.3" y="131.7">TL074</text>
<text x="121.2" y="129.1">U2B</text>
<text x="133.9" y="127.9">C19</text>
<text x="142.9" y="130.4">RV2</text>
<text x="151.8" y="129.1">1N914</text>
<text x="153.6" y="131.7">D4</text>
<text x="173.4" y="129.8">J8</text>
<text x="210.9" y="130.4">+</text>
<text x="211.7" y="129.1">TL074</text>
<text x="212.6" y="126.6">U1C</text>
<text x="219.6" y="131.7">D8</text>
<text x="226.9" y="126.4" transform="rotate(-90 226.9 126.4)">1N914</text>
<text x="247" y="127.9">R40</text>
<text x="247" y="130.4">82R</text>
<text x="34.2" y="132.9">+12V</text>
<text x="50.2" y="136.1">GND</text>
<text x="91.1" y="136">J10</text>
<text x="104.2" y="135.5">220n</text>
<text x="119.5" y="132.9">+</text>
<text x="131.6" y="132.9">10uNP??</text>
<text x="143" y="132.9">10k</text>
<text x="151.8" y="136.8">1N914</text>
<text x="173.4" y="132.1">VU_R</text>
<text x="226.9" y="134" transform="rotate(-90 226.9 134)">1N914</text>
<text x="241.1" y="136.6">BC327</text>
<text x="241.1" y="134.3">Q3</text>
<text x="89.2" y="138.3">TO H/P</text>
<text x="111.4" y="139.1" transform="rotate(-90 111.4 139.1)">R23</text>
<text x="113.9" y="139.6" transform="rotate(-90 113.9 139.6)">220k</text>
<text x="160.9" y="140.4" transform="rotate(-90 160.9 140.4)">R26</text>
<text x="163.4" y="140.3" transform="rotate(-90 163.4 140.3)">4k7</text>
<text x="167.2" y="140.4" transform="rotate(-90 167.2 140.4)">R27</text>
<text x="169.8" y="140.3" transform="rotate(-90 169.8 140.3)">4k7</text>
<text x="224.4" y="140.4" transform="rotate(-90 224.4 140.4)">R37</text>
<text x="226.9" y="140.3" transform="rotate(-90 226.9 140.3)">22k</text>
<text x="112.3" y="144.4">GND</text>
<text x="158" y="146.9">GND</text>
<text x="164.3" y="146.9">GND</text>
<text x="220.5" y="147.5">-12V</text>
<text x="239.6" y="145.5" transform="rotate(-90 239.6 145.5)">R39</text>
<text x="242.2" y="146.1" transform="rotate(-90 242.2 146.1)">150R</text>
<text x="235.7" y="152.6">-12V</text>
<text x="87.9" y="169.2">+12V</text>
<text x="92.6" y="171">C3</text>
<text x="108.2" y="169.2">+12V</text>
<text x="113" y="171">C5</text>
<text x="140" y="170.5">-12V</text>
<text x="145.3" y="171">GND</text>
<text x="150.1" y="170.5">+12V</text>
<text x="91" y="179.5" transform="rotate(-90 91 179.5)">V+</text>
<text x="91.5" y="176.1">100n</text>
<text x="92" y="179.9">U1E</text>
<text x="97" y="176.1">GND</text>
<text x="111.4" y="179.5" transform="rotate(-90 111.4 179.5)">V+</text>
<text x="111.8" y="176.1">100n</text>
<text x="112.4" y="179.9">U2E</text>
<text x="117.3" y="176.1">GND</text>
<text x="132.1" y="178.7">C2</text>
<text x="160" y="177.4">C1</text>
<text x="54.2" y="182.6" transform="rotate(-90 54.2 182.6)">PWR_FLAG</text>
<text x="60.6" y="182.6" transform="rotate(-90 60.6 182.6)">PWR_FLAG</text>
<text x="66.9" y="182.6" transform="rotate(-90 66.9 182.6)">PWR_FLAG</text>
<text x="91" y="184" transform="rotate(-90 91 184)">V-</text>
<text x="91.1" y="182.5">TL074</text>
<text x="111.4" y="184" transform="rotate(-90 111.4 184)">V-</text>
<text x="111.4" y="182.5">TL074</text>
<text x="130.8" y="183.7">10u</text>
<text x="139.7" y="181.2">-12V</text>
<text x="146" y="181.2">GND +12V</text>
<text x="147.3" y="183.7">J11</text>
<text x="160" y="182.5">10u</text>
<text x="50.3" y="190.7">-12V</text>
<text x="57.7" y="190.1">GND</text>
<text x="63" y="190.7">+12V</text>
<text x="91.5" y="191.4">100n</text>
<text x="92.6" y="186.3">C4</text>
<text x="97" y="191.4">GND</text>
<text x="111.8" y="191.4">100n</text>
<text x="113" y="186.3">C6</text>
<text x="117.3" y="191.4">GND</text>
<text x="133.9" y="187.6">GND</text>
<text x="139.2" y="191.9">-12V</text>
<text x="145.3" y="191.4">GND</text>
<text x="149.4" y="191.9">+12V</text>
<text x="156.7" y="186.3">GND</text>
<text x="87.1" y="193.2">-12V</text>
<text x="107.5" y="193.2">-12V</text>
</g>
<g font-size="1.8" fill="#0000c2">
<text x="35.6" y="34">VOLUME</text>
<text x="35.8" y="32">MASTER</text>
<text x="63.5" y="32">H/PHONE</text>
<text x="64.7" y="34">VOLUME</text>
<text x="143.5" y="48">Line</text>
<text x="148.6" y="48">output</text>
<text x="195.3" y="50.6">Headphone</text>
<text x="206.9" y="50.6">Amp</text>
<text x="161.3" y="96.3">VU meter</text>
<text x="171.4" y="96.3">drive</text>
<text x="133.3" y="109.5">Is</text>
<text x="133.3" y="111.5">needed?</text>
<text x="136.2" y="109.5">this</text>
<text x="133.3" y="134.9">Is</text>
<text x="133.3" y="136.9">needed?</text>
<text x="136.2" y="134.9">this</text>
</g>
<g font-size="1.8" fill="#009600">
<text x="160" y="107.7">VU_L-</text>
<text x="160" y="133.1">VU_R-</text>
</g>
</svg>
